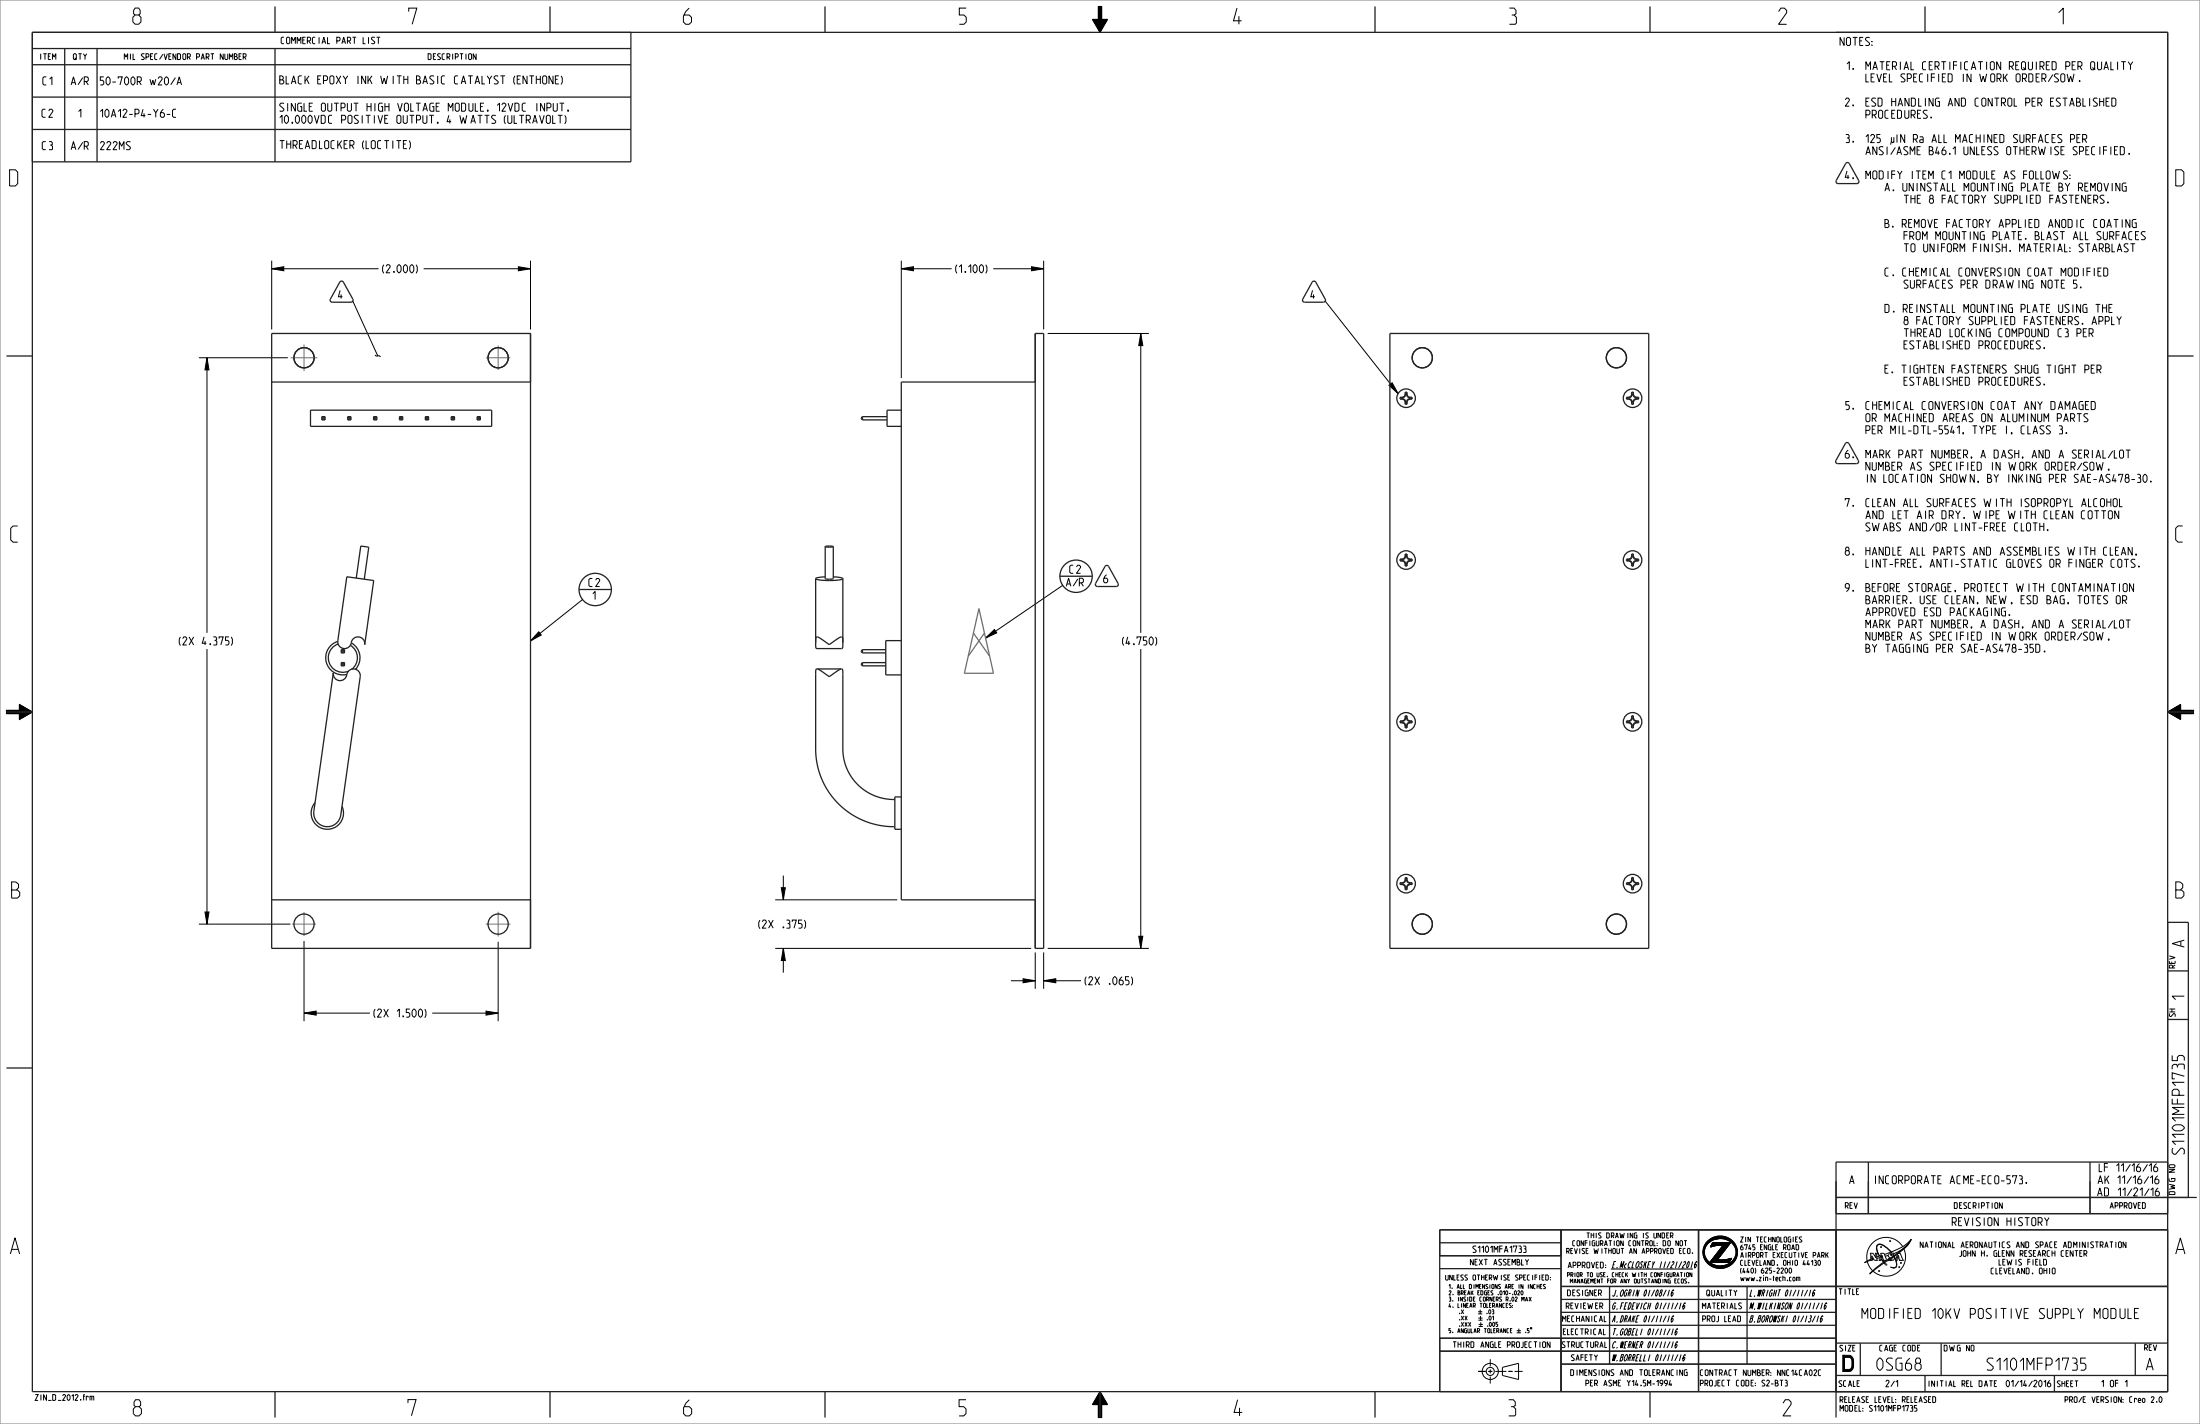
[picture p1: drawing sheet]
<svg xmlns="http://www.w3.org/2000/svg" width="864mm" height="559mm" viewBox="0 0 864 559" stroke-linecap="round" stroke-linejoin="round" font-family="sans-serif">
<g fill="none" stroke="#000" stroke-width=".39">
<path d="M431.2 2.5h1.2v5.1h2.3l-2.9 5.1-2.9-5.1h2.3zM106.6 105.5l4.8-.8v1.6zM106.6 102.3v27M106.6 105.5h42M138.5 118.2l9.8 21.5M166.3 105.5h41.9M203.5 104.7l4.7 .8-4.7 .8zM208.2 102.3v27M353.8 105.5l4.8-.8v1.6zM353.8 105.5h19.8M353.8 102.3v46M389.9 105.5h19.8"/>
<path d="M404.9 104.7l4.8 .8-4.8 .8zM409.7 102.3v27M520.2 118.2l28.6 36.2M816.7 112.6l.2 .4zM147.2 139.3l.5 .4h1.2l.4 .4M411.3 130.9h39.7M447.8 130.9l.8 4.7h-1.6zM447.8 130.9v117.4M78.1 140.4h34.9M81.2 140.4l.8 4.8h-1.5zM81.2 140.4v107.9M545.2 151.2l1.3-1 2.3 4.2z"/>
<path d="M820.9 157.6h1.1l.5 .4v2.3l-.5 .4h-1.1zM819.6 162.5l-1.1-.2-.5 .5v.4l1.6 1.4v.4l-.5 .5-1.1-.2M827.7 184.1l.2 .1-.1 .2zM827.9 184.2l-.2 .6M831.7 200.4v3.2l-1.6-3.2v3.2M228.7 235.3l-20.5 16.2M417.2 229.7l-30.3 20.7M837.5 229v3.2l-1.6-3.2v3.2M81.2 254.7v107.9M211.5 247.9l1 1.3-4.3 2.3zM386.9 250.4l3.5-3.4 .9 1.3zM447.8 254.7v117.5"/>
<path d="M827.7 250.8h.2l-.1 .3zM827.9 250.9l-.2 .5M2.5 278.8h5.1v-2.3l5.1 2.9-5.1 2.9v-2.3h-5.1zM850.9 279.4l5.1-2.9v2.3h5.1v1.2h-5.1v2.3zM80.5 357.9h1.5l-.8 4.7zM304.3 353.1h47.9M306.7 348.4h1.6l-.8 4.7zM307.5 343.6v9.5M78.1 362.6h35.9M119.3 369.3v31.4M195.5 369.6v31.1M304.3 372.2h100.5"/>
<path d="M307.5 372.2l.8 4.7h-1.6zM307.5 372.2v9.5M406.4 373.8v14.2M409.7 373.8v14.2M411.3 372.2h39.7M447 367.4h1.6l-.8 4.8zM119.3 397.6l4.8-.8v1.6zM119.3 397.6h25.9M169.7 397.6h25.8M190.8 396.8l4.7 .8-4.7 .8zM396.9 384.9h9.5M401.6 384.1l4.8 .8-4.8 .8z"/>
<path d="M409.7 384.9l4.7-.8v1.6zM409.7 384.9h14.7M618.2 499.4v1.6M619.2 499.4l.6 .2-.2 1.4-.6-.2zM661.3 499.4v1.6M662.3 499.4l.6 .2-.3 1.4-.6-.2zM664.1 499.4v1.6l-.8-1.6v1.6M668.5 491.4l.5-.4 .1 1.2 .5 1.5-.4 .5zM668.9 489.1l1-.4-.9 2.3-.5 .4zM669.2 494.2l.4-.5 1.1 1.4-.4 .6zM669.7 487.8l1.7-.6-1.5 1.5-1 .4zM670.2 487.2l1.9-1.4 2.5-.7 2.6 .2 2.1 1 1.8 1.8 .8 2.3v2.2l-1 2.3-2.1 1.9-2.5 .9-2.7-.1-2.4-1.1-1.8-1.8-.9-2.7 .4-2.7z"/>
<path d="M670.3 487.1l.7-.7 3.8-.4-1.8 .4-3.3 1.4zM670.6 487.8l.2-.2a6.3 6.3 0 0 1 6.6-1.3 6.3 6.3 0 0 1 4.1 5.3 6.3 6.3 0 0 1-6.2 5.2 6.3 6.3 0 0 1-6.3-5.1 4.9 4.9 0 0 1 1.6-3.9zM670.7 495.1l2.3 1.3-1.1 .5-1.6-1.2zM671 486.4a6.6 6.6 0 0 1 7.9-.5 6.6 6.6 0 0 1 2.8 7.4l-.1 .4-.9 .4a5.2 5.2 0 0 0-4.1-7.9l-1.8-.2zM671.3 495.4h7.5zM671.3 495.4h7.4zM671.6 489h.1M671.7 488.7h2l-2.2 .6zM671.7 488.7h2zM671.8 488.7h3.2zM671.8 488.7h.1M671.9 496.9l1.1-.5 5.7 .5-1.9 .7-2 .1z"/>
<path d="M671.9 494.5l7.6-.4-.7 1.3h-7.5zM671.9 494.5h2.2zM671.9 494.5h.1M672 494.4h2.1zM672 494.4h.1M672.2 494.1h.1M672.2 487.8h7l-1.2 1.5h-2.1l.4-.6h-4.5zM672.3 487.8h6.9zM672.3 487.8h6.9l-5.1 6.6M672.3 487.8l-.8 1.5 1.1-.3M672.3 487.8h.1M672.5 493.8h.1"/>
<path d="M672.6 489h.1M673.7 488.7l-1.1 .3M673.7 488.7h.1M674.1 494.4v.1M674.1 494.4h.1M674.1 494.5h.1M674.1 494.5h1.6M674.3 494.1h.1M674.5 493.8h.1M675 488.7h-1.3M675 488.7h.1M675 488.7h1.3"/>
<path d="M675.7 494.5h.1M675.7 496.8a6.3 6.3 0 0 0 5-2.7l.9-.4-1.4 2-1.5 1.2zM675.9 489.3h2.1l-3.9 5.1h-2.1zM675.9 489.3h.1M676.2 489h.1M676.3 488.7h.1M676.4 488.8l-5.1 6.5 7.5 .1M676.4 488.7v.1M677.2 494.4l-1.5 .1M677.2 494.4h.1M678 489.3h.1M678.3 489h.1"/>
<path d="M678.4 488.7h.1M678.5 488.7h.1M678.6 494.1l-1.4 .3M678.6 494.1l1.1-.2-.2 .2zM678.6 494.1l1.1-.2-.9 1.5M678.6 494.1h.1M678.8 495.3h.1M679.3 494.5h.1M679.4 494.4l-.1 .1M679.4 494.4h.1M679.4 493.9h.3zM679.4 493.9l.3-.1z"/>
<path d="M679.7 493.8h.1M679.5 494.1h.1M679.6 493.8h.1M733 495l1 2.3 1.1 1.4M734.1 491.8h1.2l1 1.7v-1.4l-.2-.3h.9l-.3 .3v2.2l.3 .3h-1.2l-1.1-1.8v1.5l.3 .3h-1l.4-.3v-2.2zM734.4 494.1l-2.5 1.3 2.2-.8M735.3 493.7l-.6 .3M735.5 494.1l-.7 .2M736.3 493.4h-.1M737.1 488.4a3.8 3.8 0 0 0 .6 4.5M737.1 488.4a2.86 2.86 0 0 1 3 .8M737.7 498.5l.3 .3-.3 .3-.3-.3z"/>
<path d="M737.8 492.9a3.9 3.9 0 0 1-.6-4.4l.8-.2 1.4 .6 1.6 1.1 1.6 1.8a.98 .98 0 0 0-1.4 .6 .98 .98 0 0 0 .9 1.2M738.1 493.5l-1.4 .3M738.3 492.8l-1.6 .4M738.4 489.1l.3 .3-.3 .3-.3-.3zM738.7 492.5l.4 1h-.7zM738.7 492.6h.1M739 493.3l-.5 .1M739.8 495.5l.8 1-1-.9M740.1 489.2l2.7 2.6 .5-.1 .1 .8-.2-.1 1 1.9 .6-2.1M740.1 489.2h.1M740.6 494.6h-1.5l.3-.3-.1-.3h-.8l1 1.2M740.7 494.5l-1.1-2.7h-1.4l.3 .3-1 2.5h.9l-.1-.6 1.1 1.3"/>
<path d="M741.2 492.6l-1.2 .4M741.5 494.1l-.3-.2v.3M741.7 487l.3-.3 .3 .3-.3 .3zM742.3 491.3l-2.6 1M742.5 493.8l.1 .4h-.8M742.7 492.2l-.6 .2M743.3 492.9a37.4 37.4 0 0 0-9.3 7.1l1.3-1.2M743.4 493.2a1.13 1.13 0 0 1-.3 1.4 1.13 1.13 0 0 1-1.5-.1l-.3 .3v-.2M743.5 493.1l-8.2 5.7M744.8 491.8l-.1 .1M745.1 492.5l.4 1h-.7zM745.3 497.3l.3-.3 .3 .3-.3 .3z"/>
<path d="M745.3 491.8h.6l1.3 2.8h-1.7l.3-.3-.1-.3h-1l.1 .6h-.5a1.85 1.85 0 0 1-.8 3l-1.4-.4a1.5 1.5 0 0 0 2.1 0 1.5 1.5 0 0 0 .1-2l-.4-.6a2.18 2.18 0 0 0-1.6-2.4l-.2 .3 1 .5M745.9 495.6l.3-.3 .3 .3-.3 .3zM746.9 489.2a7.6 7.6 0 0 0-9.4-3.1 7.6 7.6 0 0 0-4.5 8.7M747.4 490.1a7.6 7.6 0 0 1-2.6 9.3 7.6 7.6 0 0 1-9.5-.6M750.3 486.3a17.2 17.2 0 0 1-7.9 5M750.3 486.3a12 12 0 0 1-6.9 5.7M750.3 486.3l-1.9 2.5-5 4M750.3 486.3a12.7 12.7 0 0 1-5.4 5.8l-1.3 1M580.2 514.8h1.7M580.2 515.6h1.7M580.3 517.2h1.7M580.3 518.1h1.7"/>
<path d="M580.4 519.7h1.7M581 513.9v1.7M581.2 516.4v1.7M581.3 518.9v1.6M583.7 515.3l.1 .2zM583.8 517.8l.1 .2zM584.7 513.9l.5 .5v.7l-.3 .5-.5-.5v-.7zM584.7 519.1l.4-.2 .3 .5v.7l-.3 .4-.5-.4zM584.9 516.4l.4 .5v.7l-.3 .5-.5-.5v-.7zM585.7 513.9l.6 .3-.2 .4M585.8 516.9l.5-.5v1.7M585.9 514.6l.5 .3v.6l-.7 .1"/>
<path d="M586 519.1l.4-.2 .3 .5v.7l-.3 .4-.5-.4zM587.9 518.9h-.7v.7l.7 .2v.5l-.7 .2M613.4 518.7v-2.3l.6 1.3 .7-1.3v2.3M614.8 512.6h.8l.4-.3v-.7l-.4-.3h-.8v2.3M615.3 500.3l.9-.2-.3-.7h-.6v1.6M616.4 503.5v-1.6l.5 .9 .5-.9v1.6M616.6 500.3l.8-.2-.2-.7h-.6v1.6M617 500.3l.4 .7M617.8 503.5l.5-1.6 .5 1.6M618 503.1h.6M620.1 501.9v1.6l-.8-1.6v1.6M659.3 501.9l-.7 .2v1.2l.7 .2"/>
<path d="M660 502.1l.2-.2 .6 .2-.2 1.4-.6-.2zM662.1 502l-.6-.1-.2 .2 .8 1-.2 .4-.6-.1M662.9 503.2v.2zM668.4 517.7h.8l.3-.4v-.6l-.3-.3h-.8v2.3M681.9 506.2l-.7 1M683.6 511.5l-.8-.2-.3 .3 1.1 1.7-.3 .3-.8-.2M569.5 521.4h-.7v.7l.7 .2-.3 .7h-.4M570.2 522.7l.1 .2zM572.2 523l.5-1.6 .4 1.6M572.3 522.5h.7M574.4 521.4v1.6l-.8-1.6v1.6M575.7 521.4l-.8 .2v1.2l.8 .2v-.9h-.3"/>
<path d="M576.2 521.4v1.4l.2 .2 .6-.2v-1.4M577.5 521.4v1.6h.6M578.6 523l.4-1.6 .5 1.6M578.7 522.5h.6M580 522.3l.8-.2-.2-.7h-.6v1.6M580.2 538.2h3.2M580.3 522.3l.5 .7M580.4 520.5h1.7M582.6 521.4h.9M583 521.4v1.6M583.9 520.3l.1 .2zM584 521.6l.2-.2 .6 .2-.2 1.4-.6-.2z"/>
<path d="M584.2 538.2h1.6M585 533.4v2.8M585 537.4v1.6M585.3 521.4v1.6h.6M586.3 522.1h.5M587 538.2h4.3M587.1 521.4h-.8v1.6h.8M587.5 522.3l.8-.2-.2-.7h-.6v1.6M587.9 522.3l.4 .7M588.8 523l.5-1.6 .5 1.6M589 522.5h.6M589.8 536.6l6.3-1.6v6.3l-6.3-1.5z"/>
<path d="M591.1 521.4v1.6l-.9-1.6v1.6M592.1 538.2h1.6M592.2 521.4l-.7 .2v1.2l.7 .2M592.9 522.1h.5M593.6 521.4h-.7v1.6h.7M594.5 538.2h3.2M595.4 523h1.6M595.4 522.2h1.6M596.2 521.4v1.6M614.3 526.7l-.8-.2-.3 .4v.3l1.1 1-.3 .6-.8-.2M774.1 527.9l.8 .3v1.7l-.4 .3-.8-.3v-1.7zM431.8 546.1l2.9 5.1h-2.3v5.1h-1.2v-5.1h-2.3z"/>
<path d="M585 540.1v2.8"/>
<circle cx="585" cy="538.2" r="3.2"/>
<circle cx="585" cy="538.2" r="1.59"/>
</g>
<g fill="#000">
<path d="M431.2 2.5h1.2v5.1h2.3l-2.9 5.1-2.9-5.1h2.3zM106.6 105.5l4.8-.8v1.6zM203.5 104.7l4.7 .8-4.7 .8zM353.8 105.5l4.8-.8v1.6zM404.9 104.7l4.8 .8-4.8 .8zM447.8 130.9l.8 4.7h-1.6zM81.2 140.4l.8 4.8h-1.5zM545.2 151.2l1.3-1 2.3 4.2zM211.5 247.9l1 1.3-4.3 2.3zM386.9 250.4l3.5-3.4 .9 1.3zM850.9 279.4l5.1-2.9v2.3h5.1v1.2h-5.1v2.3zM2.5 278.8h5.1v-2.3l5.1 2.9-5.1 2.9v-2.3h-5.1z"/>
<path d="M306.7 348.4h1.6l-.8 4.7zM80.5 357.9h1.5l-.8 4.7zM307.5 372.2l.8 4.7h-1.6zM447 367.4h1.6l-.8 4.8zM119.3 397.6l4.8-.8v1.6zM190.8 396.8l4.7 .8-4.7 .8zM401.6 384.1l4.8 .8-4.8 .8zM409.7 384.9l4.7-.8v1.6zM668.5 491.4l.5-.4 .1 1.2 .5 1.5-.4 .5zM668.9 489.1l1-.4-.9 2.3-.5 .4zM669.2 494.2l.4-.5 1.1 1.4-.4 .6zM669.7 487.8l1.7-.6-1.5 1.5-1 .4z"/>
<path d="M670.7 495.1l2.3 1.3-1.1 .5-1.6-1.2zM672.3 487.8h6.9zM675.9 489.3h2.1l-3.9 5.1h-2.1zM670.3 487.1l.7-.7 3.8-.4-1.8 .4-3.3 1.4zM671.7 488.7h2l-2.2 .6zM671.7 488.7h2zM672 494.4h2.1zM671.9 494.5h2.2zM671.9 496.9l1.1-.5 5.7 .5-1.9 .7-2 .1zM671.8 488.7h3.2zM671 486.4a6.6 6.6 0 0 1 7.9-.5 6.6 6.6 0 0 1 2.8 7.4l-.1 .4-.9 .4a5.2 5.2 0 0 0-4.1-7.9l-1.8-.2zM671.9 494.5l7.6-.4-.7 1.3h-7.5z"/>
<path d="M671.3 495.4h7.4zM671.3 495.4h7.5zM672.2 487.8h7l-1.2 1.5h-2.1l.4-.6h-4.5zM679.4 493.9l.3-.1zM678.6 494.1l1.1-.2-.2 .2zM679.4 493.9h.3zM675.7 496.8a6.3 6.3 0 0 0 5-2.7l.9-.4-1.4 2-1.5 1.2zM431.8 546.1l2.9 5.1h-2.3v5.1h-1.2v-5.1h-2.3z"/>
</g>
<g fill="none" stroke="#222" stroke-width=".51">
<path d="M12.7 12.7h838.2v533.4h-838.2zM12.7 19h234.9M25.4 19v44.5M38.1 19v44.5M107.9 2.5v10.2M107.9 19v44.5M215.9 2.5v10.2M247.6 12.7v50.8h-234.9M323.8 2.5v10.2M539.8 2.5v10.2M647.7 2.5v10.2M755.6 2.5v10.2"/>
<path d="M12.7 25.4h234.9M12.7 38.1h234.9M12.7 50.8h234.9M724.7 64l.8-.2 .4 .4 3.7 6.6-.2 1.1-7.9 .1-.7-.4v-.8zM133.6 110.5l.8-.1 .4 .3 3.7 6.7-.2 1-7.9 .2-.7-.4v-.8zM515.3 110.5l.8-.1 .4 .3 3.7 6.7-.2 1-7.9 .2-.7-.4v-.8zM2.5 139.7h10.2M850.9 139.7h10.2M549.6 156v.6M549.6 156.6h.8M549.6 156h.8M549.6 156h1.1"/>
<path d="M550.4 156.6l.9 .3M550.4 156h.4M550.7 156v.5M550.7 156.5l-1.1 .1M550.7 156.5h.1M550.7 156h.1M550.8 156.5l.6 .3M550.8 156.5l-.4 .1M551.3 155.6l-.9 .4M551.3 156.9l.4 .9M551.3 155.6l.1 .1M551.4 155.7l-.6 .3"/>
<path d="M551.4 156.8l-.1 .1M551.4 156.8l.3 .6M551.7 158.6h.6M551.7 153.9h.6M551.7 154.7l-.4 .9M551.7 153.9v.8M551.7 157.8v.8M551.7 153.9v1.1M551.7 154.7v.4M551.7 155h.5M551.7 157.5h.5M551.7 155.1l-.3 .6"/>
<path d="M551.7 157.4v.4M551.7 155v.1M551.7 157.4v.1M551.7 157.5v1.1M552.2 155v.1M552.2 157.4v.1M552.2 157.5l.1 1.1M552.2 157.4l.1 .4M552.2 155.1l.3 .6M552.3 154.7l-.1 .4M552.3 153.9v.8M552.3 157.8v.8"/>
<path d="M552.3 153.9l-.1 1.1M552.3 154.7l.3 .9M552.5 156.8l-.3 .6M552.5 156.8l.1 .1M552.5 155.7l.6 .3M552.6 155.6l-.1 .1M552.6 156.9l-.3 .9M552.6 155.6l.9 .4M553.1 156.5l-.6 .3M553.1 156.5l.4 .1M553.1 156.5h.1M553.1 156h.1"/>
<path d="M553.2 156v.5M553.2 156.5l1.1 .1M553.5 156.6l-.9 .3M553.5 156.6h.8M553.5 156h.8M553.5 156h-.4M554.3 156v.6M554.3 156h-1.1M638.5 156v.6M638.5 156.6h.8M638.5 156h.8M638.5 156h1.1"/>
<path d="M639.3 156h.4M639.3 156.6l.9 .3M639.6 156v.5M639.6 156.5l-1.1 .1M639.6 156.5h.1M639.6 156h.1M639.7 156.5l-.4 .1M639.7 156.5l.6 .3M640.2 155.6l-.9 .4M640.2 156.9l.4 .9M640.2 155.6l.1 .1M640.3 155.7l-.6 .3"/>
<path d="M640.3 156.8l-.1 .1M640.3 156.8l.3 .6M640.6 158.6h.6M640.6 153.9h.6M640.6 154.7l-.4 .9M640.6 153.9v.8M640.6 157.8v.8M640.6 153.9v1.1M640.6 154.7v.4M640.6 155h.5M640.6 157.5h.5M640.6 155.1l-.3 .6"/>
<path d="M640.6 157.4v.4M640.6 155v.1M640.6 157.4v.1M640.6 157.5v1.1M641.1 155v.1M641.1 157.4v.1M641.1 157.5l.1 1.1M641.1 157.4l.1 .4M641.1 155.1l.3 .6M641.2 154.7l-.1 .4M641.2 153.9v.8M641.2 157.8v.8"/>
<path d="M641.2 153.9l-.1 1.1M641.2 154.7l.3 .9M641.4 156.8l-.3 .6M641.4 155.7l.6 .3M641.4 156.8l.1 .1M641.5 155.6l-.1 .1M641.5 156.9l-.3 .9M641.5 155.6l.9 .4M642 156.5l-.6 .3M642 156.5h.1M642 156h.1M642 156.5l.4 .1"/>
<path d="M642.1 156v.5M642.1 156.5l1.1 .1M642.4 156.6l-.9 .3M642.4 156h-.4M642.4 156.6h.8M642.4 156h.8M643.2 156v.6M643.2 156h-1.1M724.6 173.8l.8-.1 .4 .4 3.7 6.6-.2 1-7.9 .2-.7-.4v-.8zM549.6 219.5v.6M549.6 219.5h.8M549.6 219.5h1.1"/>
<path d="M550.4 219.5h.4M550.7 219.5v.5M550.7 219.5h.1M551.3 219.1l-.9 .4M551.3 219.1l.1 .1M551.4 219.2l-.6 .3M551.7 217.4h.6M551.7 218.2l-.4 .9M551.7 217.4v1.1M551.7 217.4v.8M551.7 218.2v.4M551.7 218.5h.5"/>
<path d="M551.7 218.6l-.3 .6M551.7 218.5v.1M552.2 218.5v.1M552.2 218.6l.3 .6M552.3 217.4v.8M552.3 217.4l-.1 1.1M552.3 218.2l-.1 .4M552.3 218.2l.3 .9M552.5 219.2l.6 .3M552.6 219.1l-.1 .1M552.6 219.1l.9 .4M553.1 219.5h.1"/>
<path d="M553.2 219.5v.5M553.5 219.5h.8M553.5 219.5h-.4M554.3 219.5v.6M554.3 219.5h-1.1M638.5 219.5v.6M638.5 219.5h.8M638.5 219.5h1.1M639.3 219.5h.4M639.6 219.5v.5M639.6 219.5h.1M640.2 219.1l-.9 .4"/>
<path d="M640.2 219.1l.1 .1M640.3 219.2l-.6 .3M640.6 217.4h.6M640.6 218.2l-.4 .9M640.6 217.4v.8M640.6 217.4v1.1M640.6 218.2v.4M640.6 218.5h.5M640.6 218.6l-.3 .6M640.6 218.5v.1M641.1 218.5v.1M641.1 218.6l.3 .6"/>
<path d="M641.2 217.4v.8M641.2 217.4l-.1 1.1M641.2 218.2l-.1 .4M641.2 218.2l.3 .9M641.4 219.2l.6 .3M641.5 219.1l-.1 .1M641.5 219.1l.9 .4M642 219.5h.1M642.1 219.5v.5M642.4 219.5h-.4M642.4 219.5h.8M643.2 219.5v.6"/>
<path d="M643.2 219.5h-1.1M227.3 231.3h12.7M416.1 226.1h12.7M434 222.1l.8-.2 .4 .4 3.7 6.6-.2 1.1-7.9 .2-.7-.4v-.9zM549.6 220.1h.8M550.4 220.1l.9 .3M550.7 220l-1.1 .1M550.7 220h.1M550.8 220l.6 .3M550.8 220l-.4 .1M551.3 220.4l.4 .9M551.4 220.3l-.1 .1"/>
<path d="M551.4 220.3l.3 .6M551.7 222.1h.6M551.7 221.3v.8M551.7 221h.5M551.7 220.9v.1M551.7 221v1.1M551.7 220.9v.4M552.2 221l.1 1.1M552.2 220.9v.1M552.2 220.9l.1 .4M552.3 221.3v.8M552.5 220.3l-.3 .6"/>
<path d="M552.5 220.3l.1 .1M552.6 220.4l-.3 .9M553.1 220l-.6 .3M553.1 220l.4 .1M553.1 220h.1M553.2 220l1.1 .1M553.5 220.1l-.9 .3M553.5 220.1h.8M638.5 220.1h.8M639.3 220.1l.9 .3M639.6 220l-1.1 .1M639.6 220h.1"/>
<path d="M639.7 220l-.4 .1M639.7 220l.6 .3M640.2 220.4l.4 .9M640.3 220.3l-.1 .1M640.3 220.3l.3 .6M640.6 222.1h.6M640.6 221.3v.8M640.6 221h.5M640.6 220.9v.1M640.6 221v1.1M640.6 220.9v.4M641.1 220.9v.1"/>
<path d="M641.1 221l.1 1.1M641.1 220.9l.1 .4M641.2 221.3v.8M641.4 220.3l-.3 .6M641.4 220.3l.1 .1M641.5 220.4l-.3 .9M642 220l-.6 .3M642 220h.1M642 220l.4 .1M642.1 220l1.1 .1M642.4 220.1l-.9 .3M642.4 220.1h.8"/>
<path d="M2.5 279.4h10.2M850.9 279.4h10.2M549.6 283v.6M549.6 283.6h.8M549.6 283h.8M549.6 283h1.1M550.4 283.6l.9 .3M550.4 283h.4M550.7 283v.5M550.7 283.5l-1.1 .1M550.7 283.5h.1M550.7 283h.1"/>
<path d="M550.8 283.5l.6 .3M550.8 283.5l-.4 .1M551.3 282.6l.1 .1M551.3 283.9l.4 .9M551.3 282.6l-.9 .4M551.4 283.8l.3 .6M551.4 283.8l-.1 .1M551.4 282.7l-.6 .3M551.7 285.6h.6M551.7 280.9h.6M551.7 280.9v1.1M551.7 280.9v.8"/>
<path d="M551.7 284.8v.8M551.7 281.7v.4M551.7 281.7l-.4 .9M551.7 282h.5M551.7 284.5h.5M551.7 282v.1M551.7 284.4v.1M551.7 284.5v1.1M551.7 284.4v.4M551.7 282.1l-.3 .6M552.2 282.1l.3 .6M552.2 284.5l.1 1.1"/>
<path d="M552.2 282v.1M552.2 284.4v.1M552.2 284.4l.1 .4M552.3 281.7l.3 .9M552.3 280.9v.8M552.3 284.8v.8M552.3 280.9l-.1 1.1M552.3 281.7l-.1 .4M552.5 283.8l.1 .1M552.5 282.7l.6 .3M552.5 283.8l-.3 .6M552.6 282.6l.9 .4"/>
<path d="M552.6 283.9l-.3 .9M552.6 282.6l-.1 .1M553.1 283.5l.4 .1M553.1 283.5h.1M553.1 283h.1M553.1 283.5l-.6 .3M553.2 283v.5M553.2 283.5l1.1 .1M553.5 283.6h.8M553.5 283h.8M553.5 283h-.4M553.5 283.6l-.9 .3"/>
<path d="M554.3 283v.6M554.3 283h-1.1M638.5 283v.6M638.5 283.6h.8M638.5 283h.8M638.5 283h1.1M639.3 283h.4M639.3 283.6l.9 .3M639.6 283v.5M639.6 283.5l-1.1 .1M639.6 283.5h.1M639.6 283h.1"/>
<path d="M639.7 283.5l-.4 .1M639.7 283.5l.6 .3M640.2 282.6l.1 .1M640.2 283.9l.4 .9M640.2 282.6l-.9 .4M640.3 283.8l.3 .6M640.3 282.7l-.6 .3M640.3 283.8l-.1 .1M640.6 285.6h.6M640.6 280.9h.6M640.6 280.9v1.1M640.6 280.9v.8"/>
<path d="M640.6 284.8v.8M640.6 281.7v.4M640.6 281.7l-.4 .9M640.6 282h.5M640.6 284.5h.5M640.6 282v.1M640.6 284.4v.1M640.6 284.5v1.1M640.6 284.4v.4M640.6 282.1l-.3 .6M641.1 282.1l.3 .6M641.1 284.5l.1 1.1"/>
<path d="M641.1 282v.1M641.1 284.4v.1M641.1 284.4l.1 .4M641.2 281.7l.3 .9M641.2 280.9v.8M641.2 284.8v.8M641.2 280.9l-.1 1.1M641.2 281.7l-.1 .4M641.4 282.7l.6 .3M641.4 283.8l.1 .1M641.4 283.8l-.3 .6M641.5 282.6l.9 .4"/>
<path d="M641.5 283.9l-.3 .9M641.5 282.6l-.1 .1M642 283.5h.1M642 283h.1M642 283.5l.4 .1M642 283.5l-.6 .3M642.1 283v.5M642.1 283.5l1.1 .1M642.4 283h-.4M642.4 283.6h.8M642.4 283h.8M642.4 283.6l-.9 .3"/>
<path d="M643.2 283v.6M643.2 283h-1.1M549.6 346.5v.6M549.6 347.1h.8M549.6 346.5h.8M549.6 346.5h1.1M550.4 347.1l.9 .3M550.4 346.5h.4M550.7 346.5v.5M550.7 347h.1M550.7 346.5h.1M550.7 347l-1.1 .1"/>
<path d="M550.8 347l.6 .3M550.8 347l-.4 .1M551.3 346.1l.1 .1M551.3 347.4l.4 .9M551.3 346.1l-.9 .4M551.4 347.3l.3 .6M551.4 347.3l-.1 .1M551.4 346.2l-.6 .3M551.7 349.1h.6M551.7 344.4h.6M551.7 345.2v.4M551.7 344.4v1.1"/>
<path d="M551.7 344.4v.8M551.7 348.3v.8M551.7 345.2l-.4 .9M551.7 345.5h.5M551.7 348h.5M551.7 345.5v.1M551.7 347.9v.1M551.7 348v1.1M551.7 347.9v.4M551.7 345.6l-.3 .6M552.2 345.6l.3 .6M552.2 347.9l.1 .4"/>
<path d="M552.2 348l.1 1.1M552.2 345.5v.1M552.2 347.9v.1M552.3 345.2l.3 .9M552.3 344.4v.8M552.3 348.3v.8M552.3 344.4l-.1 1.1M552.3 345.2l-.1 .4M552.5 346.2l.6 .3M552.5 347.3l.1 .1M552.5 347.3l-.3 .6M552.6 346.1l.9 .4"/>
<path d="M552.6 347.4l-.3 .9M552.6 346.1l-.1 .1M553.1 347h.1M553.1 346.5h.1M553.1 347l.4 .1M553.1 347l-.6 .3M553.2 346.5v.5M553.2 347l1.1 .1M553.5 347.1h.8M553.5 346.5h.8M553.5 346.5h-.4M553.5 347.1l-.9 .3"/>
<path d="M554.3 346.5v.6M554.3 346.5h-1.1M638.5 346.5v.6M638.5 347.1h.8M638.5 346.5h.8M638.5 346.5h1.1M639.3 346.5h.4M639.3 347.1l.9 .3M639.6 346.5v.5M639.6 347l-1.1 .1M639.6 347h.1M639.6 346.5h.1"/>
<path d="M639.7 347l-.4 .1M639.7 347l.6 .3M640.2 346.1l.1 .1M640.2 347.4l.4 .9M640.2 346.1l-.9 .4M640.3 347.3l.3 .6M640.3 347.3l-.1 .1M640.3 346.2l-.6 .3M640.6 349.1h.6M640.6 344.4h.6M640.6 345.2v.4M640.6 344.4v1.1"/>
<path d="M640.6 344.4v.8M640.6 348.3v.8M640.6 345.2l-.4 .9M640.6 345.5h.5M640.6 348h.5M640.6 345.5v.1M640.6 347.9v.1M640.6 348v1.1M640.6 347.9v.4M640.6 345.6l-.3 .6M641.1 345.6l.3 .6M641.1 347.9l.1 .4"/>
<path d="M641.1 348l.1 1.1M641.1 345.5v.1M641.1 347.9v.1M641.2 345.2l.3 .9M641.2 344.4v.8M641.2 348.3v.8M641.2 344.4l-.1 1.1M641.2 345.2l-.1 .4M641.4 346.2l.6 .3M641.4 347.3l.1 .1M641.4 347.3l-.3 .6M641.5 346.1l.9 .4"/>
<path d="M641.5 347.4l-.3 .9M641.5 346.1l-.1 .1M642 347h.1M642 346.5h.1M642 347l.4 .1M642 347l-.6 .3M642.1 346.5v.5M642.1 347l1.1 .1M642.4 346.5h-.4M642.4 347.1h.8M642.4 346.5h.8M642.4 347.1l-.9 .3"/>
<path d="M643.2 346.5v.6M643.2 346.5h-1.1M850.9 361.9h8.1v108M850.9 381h8.1M2.5 419.1h10.2M850.9 400h8.1M733.4 456v20.2M820.4 456v20.2M850.9 456h-130.2v100.3M720.7 476.2h130.2M720.7 469.9h141.6M565.1 492.8h47.7"/>
<path d="M565.1 487.7h47.7M565.1 497.8h47.7M612.8 482.6v63.5M632.4 498h32.1M666.7 482.6v63.5M850.9 482.6h-285.8v63.5M612.8 504.8h238.1M612.8 515h107.9M612.8 509.9h107.9M631.8 504.8v30.5M685.8 504.8v30.5M565.1 530.2h155.6"/>
<path d="M565.1 525.1h155.6M612.8 535.3h107.9M612.8 520.1h107.9M720.7 539.8h130.2M720.7 527h130.2M730.2 527v12.8M755.6 539.8v6.3M762 527v12.8M806.4 539.8v6.3M838.2 527v12.8M107.9 546.1v10.2M215.9 546.1v10.2"/>
<path d="M323.8 546.1v10.2M431.8 546.1v10.2M539.8 546.1v10.2M647.7 546.1v10.2"/>
<circle cx="119.3" cy="140.4" r="4"/>
<circle cx="195.5" cy="140.4" r="4"/>
<circle cx="558.3" cy="140.4" r="4"/>
<circle cx="634.5" cy="140.4" r="4"/>
<circle cx="233.6" cy="231.3" r="6.4"/>
<circle cx="422.4" cy="226.1" r="6.4"/>
<circle cx="558.3" cy="362.6" r="4"/>
<circle cx="634.5" cy="362.6" r="4"/>
</g>
<path d="M0 0h863.6v558.8h-863.6z" fill="none" stroke="#7d7d7d" stroke-width=".39"/>
<!-- layer: 003_AXES_OTHER -->
<path d="M119.3 135.2v10.4M195.5 135.6v9.6M114.1 140.4h10.5M190.7 140.4h9.6M119.3 357.9v9.4M195.5 357.8v9.7M114.6 362.6h9.4M190.7 362.6h9.7" fill="none" stroke="#707070" stroke-width=".39"/>
<g fill="none" stroke="#222" stroke-width=".51">
<circle cx="552" cy="156.3" r="3.6"/>
<circle cx="640.9" cy="156.3" r="3.6"/>
<circle cx="552" cy="219.8" r="3.6"/>
<circle cx="640.9" cy="219.8" r="3.6"/>
<circle cx="552" cy="283.3" r="3.6"/>
<circle cx="640.9" cy="283.3" r="3.6"/>
<circle cx="552" cy="346.8" r="3.6"/>
<circle cx="640.9" cy="346.8" r="3.6"/>
</g>
<!-- layer: 005_CURVES -->
<path d="M208.2 130.9v19M406.4 130.9v241.3M208.2 353.1v19.1" fill="none" stroke="#222" stroke-width=".51"/>
<path d="M384.3 238.8l5.7 25.4h-11.4zM382.1 248.4l6.4 9.1M386.4 248.4l-6.3 9.1" fill="none" stroke="#717171" stroke-width=".51"/>
<!-- layer: 010_IMPORTED_GEOM -->
<g fill="none" stroke="#222" stroke-width=".51">
<path d="M106.6 130.9h101.6v241.3h-101.6zM545.6 130.9h101.6v241.3h-101.6zM106.6 149.9h101.6M353.8 149.9h52.6v-19h3.3v241.3h-3.3v-19.1h-52.6zM121.9 161h71.1v6.3h-71.1zM126.3 163.5v1.3M126.3 163.5l.5 .5M126.3 164.8h1.3M126.3 163.5h1.3M126.8 164.3l-.5 .5M126.8 164v.3M126.8 164.3h.3"/>
<path d="M126.8 164h.3M127.1 164v.3M127.1 164.3l.5 .5M127.6 163.5l-.5 .5M127.6 163.5v1.3M136.5 163.5v1.3M136.5 163.5l.5 .5M136.5 164.8h1.3M136.5 163.5h1.3M137 164.3l-.5 .5M137 164v.3M137 164.3h.3"/>
<path d="M137 164h.3M137.3 164v.3M137.3 164.3l.5 .5M137.8 163.5l-.5 .5M137.8 163.5v1.3M146.7 163.5v1.3M146.7 163.5l.5 .5M146.7 164.8h1.2M146.7 163.5h1.2M147.2 164.3l-.5 .5M147.2 164v.3M147.2 164.3h.2"/>
<path d="M147.2 164h.2M147.4 164v.3M147.4 164.3l.5 .5M147.9 163.5l-.5 .5M147.9 163.5v1.3M156.8 163.5v1.3M156.8 163.5l.5 .5M156.8 164.8h1.3M156.8 163.5h1.3M157.3 164.3l-.5 .5M157.3 164v.3M157.3 164.3h.3"/>
<path d="M157.3 164h.3M157.6 164v.3M157.6 164.3l.5 .5M158.1 163.5l-.5 .5M158.1 163.5v1.3M167 163.5v1.3M167 163.5l.5 .5M167 164.8h1.2M167 163.5h1.2M167.5 164.3l-.5 .5M167.5 164v.3M167.5 164.3h.2"/>
<path d="M167.5 164h.2M167.7 164v.3M167.7 164.3l.5 .5M168.2 163.5l-.5 .5M168.2 163.5v1.3M177.1 163.5v1.3M177.1 163.5l.5 .5M177.1 164.8h1.3M177.1 163.5h1.3M177.6 164.3l-.5 .5M177.6 164v.3M177.6 164.3h.3"/>
<path d="M177.6 164h.3M177.9 164v.3M177.9 164.3l.5 .5M178.4 163.5l-.5 .5M178.4 163.5v1.3M187.3 163.5v1.3M187.3 164.8h1.3M187.3 163.5h1.3M187.3 163.5l.5 .5M187.8 164.3l-.5 .5M187.8 164v.3M187.8 164.3h.3"/>
<path d="M187.8 164h.3M188.1 164v.3M188.1 164.3l.5 .5M188.6 163.5l-.5 .5M188.6 163.5v1.3M338.6 164.8h9.6M338.6 163.5h9.6M338.6 163.5l-.5 .5 .5 .8M338.6 163.5v1.3M353.8 161h-5.6v6.3h5.6M323.9 214.5v12.6l1.6 .2 1.6-.2v-12.6M323.9 214.5l1.6-.2 1.6 .2"/>
<path d="M323.9 214.5l1.6 .2 1.6-.2M136.1 226.3l10.6 1.5-3.5 25.2a2.73 2.73 0 0 0-2.7-3.1 2.73 2.73 0 0 0-2.8 2.9 2.67 2.67 0 0 1-3.1 1.6 2.67 2.67 0 0 1-2-2.9zM139.8 226.8l1.8-12.5 3.2 .4-1.8 12.6M320.2 227.1v25.1M320.2 227.1l1.5 .5 3.8 .2 3.8-.2 1.6-.5M323.9 226.4l-2.7 .2-1 .5M327.1 226.4l2.7 .2 1.1 .5M330.9 227.1v25.1M132.6 251.7a6.7 6.7 0 0 0-4.5 8.2 6.7 6.7 0 0 0 8 4.8M132.8 252.7a5.7 5.7 0 0 0-3.5 7.5 5.7 5.7 0 0 0 7.6 3.2M134 254.9v1.3M134 254.9l.5 .6"/>
<path d="M134 256.2h1.2M134 254.9h1.2M134.5 255.5v.2M134.5 255.7l-.5 .5M134.5 255.7h.2M134.5 255.5h.2M134.7 255.5v.2M134.7 255.7l.5 .5M135.2 254.9v1.3M135.2 254.9l-.5 .6M137.5 253.2a5.7 5.7 0 0 1 .5 9.5M137.9 252.3a6.7 6.7 0 0 1 1.6 10.4"/>
<path d="M320.2 252.2l.1 1.8 .4 .5h9.7l.4-.5 .1-1.8M320.2 252.2l.1-1.8 .4-.5 1.3 .6 3.5 2.5 3.7-2.6 1.2-.5 .4 .5 .1 1.8M338.6 256.2h9.1M338.6 254.9h9.1M338.6 254.9l-.5 .6 .5 .7M338.6 254.9v1.3M353.8 251.4h-6.1v13.4h6.1M130.8 264.1a2.71 2.71 0 0 0 2.6 3 2.71 2.71 0 0 0 2.8-2.8 2.67 2.67 0 0 1 3.2-1.7 2.67 2.67 0 0 1 2 2.9l-7.6 54.3a5.3 5.3 0 0 1-6.1 4.6 5.3 5.3 0 0 1-4.5-6.1zM134 260v1.3M134 260l.5 .5M134 261.3h1.2M134 260h1.2"/>
<path d="M134.5 260.5v.3M134.5 260.8l-.5 .5M134.5 260.8h.2M134.5 260.5h.2M134.7 260.5v.3M134.7 260.8l.5 .5M135.2 260v1.3M135.2 260l-.5 .5M320.9 262.5l-.6 .2-.1 1.1v30.1a30.6 30.6 0 0 0 31.1 30.5M320.9 262.5l4.6 3 4.6-3M320.9 262.5h9.2M330.1 262.5l.6 .2 .1 1.1 .1 30.1a20 20 0 0 0 20.4 19.8"/>
<path d="M338.6 261.3h9.1M338.6 260h9.1M338.6 260l-.5 .5 .5 .8M338.6 260v1.3M123.7 315a6.4 6.4 0 0 0 3.9 10.4 6.4 6.4 0 0 0 6.7-9M353.8 312.7h-2.5v12.7h2.5M106.6 353.1h101.6"/>
<circle cx="119.3" cy="140.4" r="4"/>
<circle cx="195.5" cy="140.4" r="4"/>
<circle cx="558.3" cy="140.4" r="4"/>
<circle cx="634.5" cy="140.4" r="4"/>
<circle cx="119.3" cy="362.6" r="4"/>
<circle cx="195.5" cy="362.6" r="4"/>
<circle cx="558.3" cy="362.6" r="4"/>
<circle cx="634.5" cy="362.6" r="4"/>
</g>
<g font-size="8.3">
<text x="52.2" y="9.5">8</text>
<text x="160.5" y="9.5">7</text>
<text x="268.3" y="9.5">6</text>
<text x="376.4" y="9.5">5</text>
<text x="484.2" y="9.5">4</text>
<text x="592.3" y="9.5">3</text>
<text x="698.2" y="9.5">2</text>
<text x="807.5" y="9.5">1</text>
<text x="3.8" y="73">D</text>
<text x="854.1" y="73">D</text>
<text x="4.2" y="212.8">C</text>
<text x="854.1" y="212.7">C</text>
<text x="4.6" y="352.4">B</text>
<text x="854.1" y="352.4">B</text>
<text x="4.1" y="492.1">A</text>
<text x="854.1" y="492.1">A</text>
<text x="723.4" y="538.2">D</text>
<text x="52.3" y="555.6">8</text>
<text x="160.2" y="555.6">7</text>
<text x="268.3" y="555.6">6</text>
<text x="376.3" y="555.6">5</text>
<text x="484.5" y="555.6">4</text>
<text x="592" y="555.6">3</text>
<text x="699.9" y="555.6">2</text>
</g>
<g font-size="6.2">
<text x="857.4" y="371.3" transform="rotate(-90 857.4 371.3)">A</text>
<text x="857.4" y="392.8" transform="rotate(-90 857.4 392.8)">1</text>
<text x="857.4" y="457.4" transform="rotate(-90 857.4 457.4)">S1101MFP1735</text>
<text x="736.8" y="537.7">0SG68</text>
<text x="777.8" y="537.7">S1101MFP1735</text>
<text x="842.7" y="537.7">A</text>
</g>
<text font-size="5.2" x="730.1" y="517.4">MODIFIED 10KV POSITIVE SUPPLY MODULE</text>
<g font-size="4.1">
<text x="722.3" y="17.9">NOTES:</text>
<text x="723.7" y="27.4">1.</text>
<text x="731.8" y="27.4">MATERIAL CERTIFICATION REQUIRED PER QUALITY</text>
<text x="16.9" y="33.3">C1</text>
<text x="28" y="33.3">A/R</text>
<text x="39.4" y="33.3">50-700R w20/A</text>
<text x="109.2" y="32.9">BLACK EPOXY INK WITH BASIC CATALYST (ENTHONE)</text>
<text x="731.8" y="32.1">LEVEL SPECIFIED IN WORK ORDER/SOW.</text>
<text x="723.7" y="41.7">2.</text>
<text x="731.8" y="41.7">ESD HANDLING AND CONTROL PER ESTABLISHED</text>
<text x="16.6" y="46">C2</text>
<text x="30.5" y="46">1</text>
<text x="39.4" y="46">10A12-P4-Y6-C</text>
<text x="109.2" y="43.7">SINGLE OUTPUT HIGH VOLTAGE MODULE, 12VDC INPUT,</text>
<text x="731.8" y="46.4">PROCEDURES.</text>
<text x="109.2" y="48.4">10,000VDC POSITIVE OUTPUT, 4 WATTS (ULTRAVOLT)</text>
<text x="16.7" y="58.7">C3</text>
<text x="28" y="58.7">A/R</text>
<text x="39.4" y="58.7">222MS</text>
<text x="109.2" y="58.3">THREADLOCKER (LOCTITE)</text>
<text x="723.7" y="56">3.</text>
<text x="731.8" y="56">125 µIN Ra ALL MACHINED SURFACES PER</text>
<text x="731.8" y="60.7">ANSI/ASME B46.1 UNLESS OTHERWISE SPECIFIED.</text>
<text x="723.7" y="70.2">4.</text>
<text x="731.8" y="70.2">MODIFY ITEM C1 MODULE AS FOLLOWS:</text>
<text x="739.3" y="75">A. UNINSTALL MOUNTING PLATE BY REMOVING</text>
<text x="746.7" y="79.8">THE 8 FACTORY SUPPLIED FASTENERS.</text>
<text x="739.3" y="89.3">B. REMOVE FACTORY APPLIED ANODIC COATING</text>
<text x="746.7" y="94.1">FROM MOUNTING PLATE. BLAST ALL SURFACES</text>
<text x="746.7" y="98.8">TO UNIFORM FINISH. MATERIAL: STARBLAST</text>
<text x="150.2" y="107.1">(2.000)</text>
<text x="375.2" y="107.1">(1.100</text>
<text x="387" y="107.1">)</text>
<text x="739.3" y="108.3">C. CHEMICAL CONVERSION COAT MODIFIED</text>
<text x="746.7" y="113.1">SURFACES PER DRAWING NOTE 5.</text>
<text x="132.8" y="117.1">4</text>
<text x="514.5" y="117.1">4</text>
<text x="739.3" y="122.6">D. REINSTALL MOUNTING PLATE USING THE</text>
<text x="746.7" y="127.4">8 FACTORY SUPPLIED FASTENERS. APPLY</text>
<text x="746.7" y="132.2">THREAD LOCKING COMPOUND C3 PER</text>
<text x="746.7" y="136.9">ESTABLISHED PROCEDURES.</text>
<text x="739.3" y="146.4">E. TIGHTEN FASTENERS SHUG TIGHT PER</text>
<text x="746.7" y="151.2">ESTABLISHED PROCEDURES.</text>
<text x="723.7" y="160.7">5.</text>
<text x="731.8" y="160.7">CHEMICAL CONVERSION COAT ANY DAMAGED</text>
<text x="731.8" y="165.5">OR MACHINED AREAS ON ALUMINUM PARTS</text>
<text x="731.8" y="170.3">PER MIL-DTL-5541, TYPE I, CLASS 3.</text>
<text x="723.7" y="179.8">6.</text>
<text x="731.8" y="179.8">MARK PART NUMBER, A DASH, AND A SERIAL/LOT</text>
<text x="731.8" y="184.5">NUMBER AS SPECIFIED IN WORK ORDER/SOW,</text>
<text x="731.8" y="189.3">IN LOCATION SHOWN, BY INKING PER SAE-AS478-30.</text>
<text x="723.7" y="198.8">7.</text>
<text x="731.8" y="198.8">CLEAN ALL SURFACES WITH ISOPROPYL ALCOHOL</text>
<text x="731.8" y="203.6">AND LET AIR DRY. WIPE WITH CLEAN COTTON</text>
<text x="731.8" y="208.4">SWABS AND/OR LINT-FREE CLOTH.</text>
<text x="723.7" y="217.9">8.</text>
<text x="731.8" y="217.9">HANDLE ALL PARTS AND ASSEMBLIES WITH CLEAN,</text>
<text x="419.9" y="225">C2</text>
<text x="731.8" y="222.6">LINT-FREE, ANTI-STATIC GLOVES OR FINGER COTS.</text>
<text x="231.2" y="230.2">C2</text>
<text x="418.6" y="230.1">A/R</text>
<text x="433.2" y="228.7">6</text>
<text x="723.7" y="232.2">9.</text>
<text x="731.8" y="232.2">BEFORE STORAGE, PROTECT WITH CONTAMINATION</text>
<text x="232.7" y="235.3">1</text>
<text x="731.8" y="236.9">BARRIER. USE CLEAN, NEW, ESD BAG, TOTES OR</text>
<text x="731.8" y="241.7">APPROVED ESD PACKAGING.</text>
<text x="731.8" y="246.5">MARK PART NUMBER, A DASH, AND A SERIAL/LOT</text>
<text x="731.8" y="251.2">NUMBER AS SPECIFIED IN WORK ORDER/SOW,</text>
<text x="70.4" y="253.1">(2X 4.375)</text>
<text x="440.7" y="253.1">(4.750)</text>
<text x="731.8" y="256">BY TAGGING PER SAE-AS478-35D.</text>
<text x="297.8" y="364.2">(2X .375)</text>
<text x="425.9" y="386.5">(2X .065)</text>
<text x="146.8" y="399.2">(2X 1.500)</text>
<text x="822" y="459.8">LF 11/16/16</text>
<text x="725.8" y="464.5">A</text>
<text x="735" y="464.5">INCORPORATE ACME-ECO-573.</text>
<text x="822" y="464.5">AK 11/16/16</text>
<text x="822" y="469.3">AD 11/21/16</text>
<text x="766" y="481">REVISION HISTORY</text>
</g>
<g font-size="3.4">
<text x="632.5" y="497.6">E.McCLOSKEY 11/21/2016</text>
<text x="632.5" y="508.7">J.OGRIN 01/08/16</text>
<text x="686.5" y="508.7">L.WRIGHT 01/11/16</text>
<text x="632.5" y="513.8">G.FEDEVICH 01/11/16</text>
<text x="686.5" y="513.8">M.WILKINSON 01/11/16</text>
<text x="632.5" y="518.8">A.DRAKE 01/11/16</text>
<text x="686.5" y="518.8">B.BOROWSKI 01/13/16</text>
<text x="632.5" y="523.9">T.GOBELI 01/11/16</text>
<text x="632.5" y="529">C.WERNER 01/11/16</text>
<text x="632.5" y="534.1">W.BORRELLI 01/11/16</text>
</g>
<g font-size="3.3">
<text x="110.4" y="17.1">COMMERCIAL PART LIST</text>
<text x="577.1" y="491.5">S1101MFA1733</text>
<text x="740" y="544.2">2/1</text>
<text x="824.7" y="544.2">1 OF 1</text>
</g>
<g font-size="3">
<text x="15.5" y="23.4">ITEM</text>
<text x="29.1" y="23.4">QTY</text>
<text x="49" y="23.4">MIL SPEC/VENDOR PART NUMBER</text>
<text x="168" y="23.4">DESCRIPTION</text>
<text x="853.8" y="379.9" transform="rotate(-90 853.8 379.9)">REV</text>
<text x="853.9" y="398.9" transform="rotate(-90 853.9 398.9)">SH</text>
<text x="853.8" y="468.8" transform="rotate(-90 853.8 468.8)">DWG NO</text>
<text x="724.4" y="474.2">REV</text>
<text x="767.1" y="474.2">DESCRIPTION</text>
<text x="828.6" y="474.2">APPROVED</text>
<text x="753.8" y="489.6">NATIONAL AERONAUTICS AND SPACE ADMINISTRATION</text>
<text x="577.4" y="496.5">NEXT ASSEMBLY</text>
<text x="615.5" y="497.6">APPROVED:</text>
<text x="769.2" y="493">JOHN H. GLENN RESEARCH CENTER</text>
<text x="784.7" y="496.5">LEWIS FIELD</text>
<text x="781.6" y="499.9">CLEVELAND, OHIO</text>
<text x="616.1" y="508.5">DESIGNER</text>
<text x="670" y="508.5">QUALITY</text>
<text x="721.9" y="508">TITLE</text>
<text x="616.1" y="513.6">REVIEWER</text>
<text x="668.3" y="513.6">MATERIALS</text>
<text x="614.5" y="518.7">MECHANICAL</text>
<text x="669.2" y="518.7">PROJ LEAD</text>
<text x="614.5" y="523.8">ELECTRICAL</text>
<text x="570.4" y="528.8">THIRD ANGLE PROJECTION</text>
<text x="614.5" y="528.8">STRUCTURAL</text>
<text x="617.6" y="533.9">SAFETY</text>
<text x="722" y="530.2">SIZE</text>
<text x="738.1" y="530.2">CAGE CODE</text>
<text x="763.2" y="530.2">DWG NO</text>
<text x="841.9" y="530">REV</text>
<text x="616.6" y="539.8">DIMENSIONS AND TOLERANCING</text>
<text x="667.5" y="539.8">CONTRACT NUMBER: NNC14CA02C</text>
<text x="621.9" y="543.9">PER ASME Y14.5M-1994</text>
<text x="667.5" y="543.9">PROJECT CODE: S2-BT3</text>
<text x="721.9" y="544.1">SCALE</text>
<text x="756.8" y="544.1">INITIAL REL DATE 01/14/2016</text>
<text x="807.6" y="544.2">SHEET</text>
<text x="13.8" y="549.5">ZIN_D_2012.frm</text>
<text x="722.3" y="550.4">RELEASE LEVEL:RELEASED</text>
<text x="809.2" y="550.4">PRO/E VERSION: Creo 2.0</text>
<text x="722.3" y="553.8">MODEL: S1101MFP1735</text>
</g>
<g font-size="2.6">
<text x="623.4" y="485.8">THIS DRAWING IS UNDER</text>
<text x="615.5" y="491.9">REVISE WITHOUT AN APPROVED ECO.</text>
<text x="617.1" y="488.9">CONFIGURATION CONTROL: DO NOT</text>
<text x="683.3" y="487.4">ZIN TECHNOLOGIES</text>
<text x="683.3" y="490.5">6745 ENGLE ROAD</text>
<text x="683.3" y="493.5">AIRPORT EXECUTIVE PARK</text>
<text x="683.3" y="496.6">CLEVELAND, OHIO 44130</text>
<text x="567.5" y="502.3">UNLESS OTHERWISE SPECIFIED:</text>
<text x="683.3" y="499.6">(440) 625-2200</text>
<text x="683.3" y="502.7">www.zin-tech.com</text>
</g>
<g font-size="2.1">
<text x="620.1" y="501">PRIOR TO USE, CHECK WITH CONFIGURATION</text>
<text x="621.1" y="503.5">MANAGEMENT FOR ANY OUTSTANDING ECOS.</text>
<text x="568.8" y="505.7">1. ALL DIMENSIONS ARE IN INCHES</text>
<text x="568.8" y="508.2">2. BREAK EDGES .010-.020</text>
<text x="568.8" y="510.6">3. INSIDE CORNERS R.02 MAX</text>
<text x="568.8" y="513.1">4. LINEAR TOLERANCES:</text>
<text x="572.6" y="515.6">.X</text>
<text x="572.6" y="518.1">.XX</text>
<text x="572.6" y="520.5">.XXX</text>
<text x="598.6" y="523">.5</text>
</g>
</svg>
